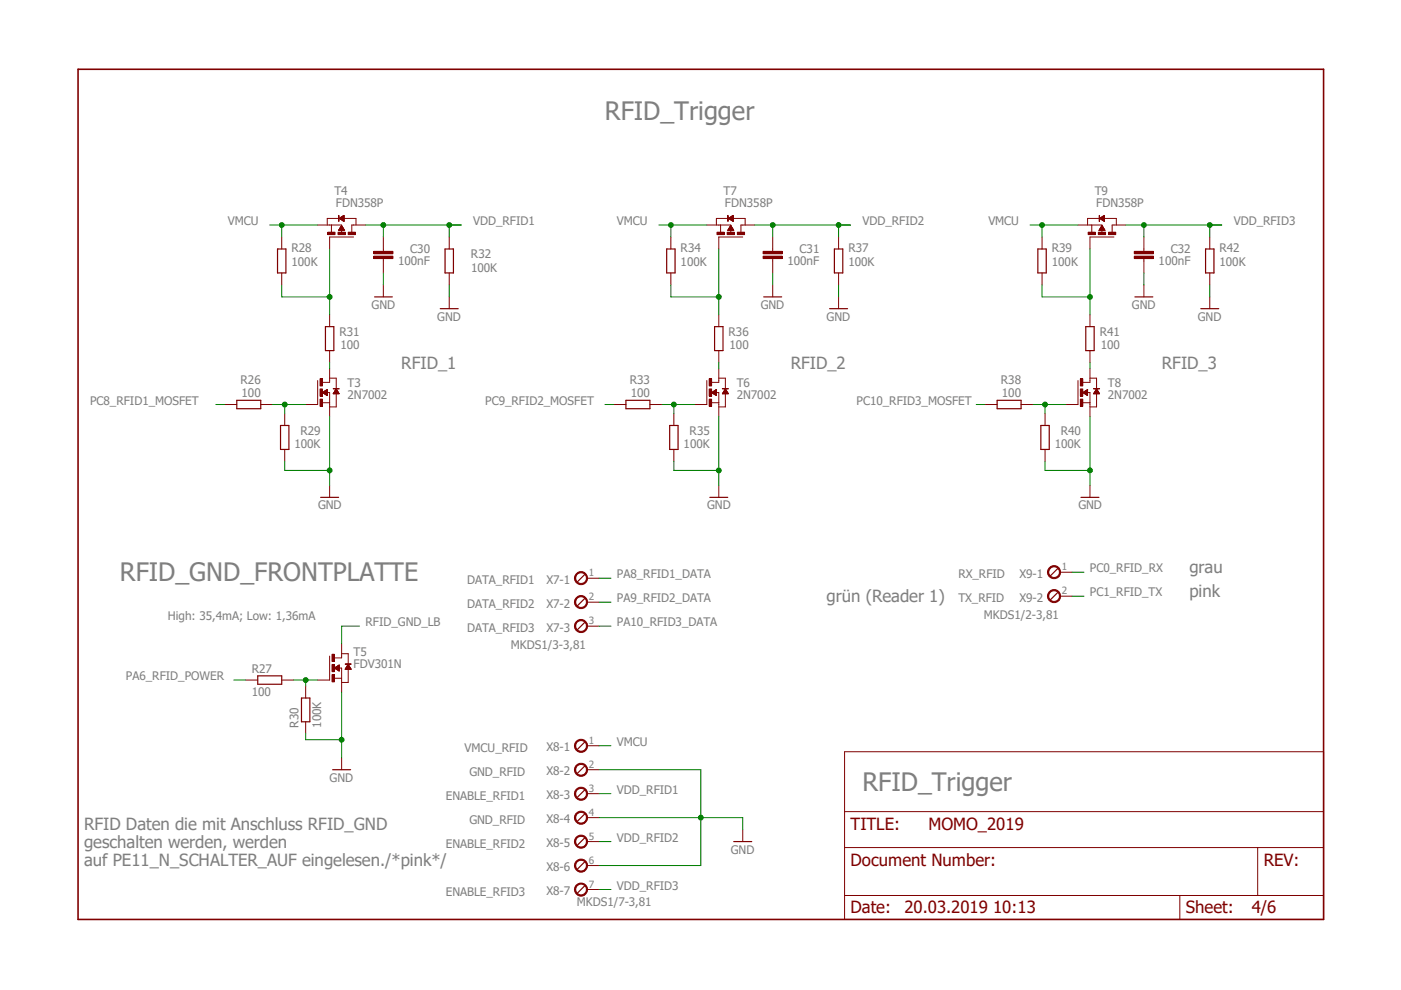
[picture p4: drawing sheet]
<svg xmlns="http://www.w3.org/2000/svg" width="297mm" height="210mm" viewBox="0 0 297 210" stroke-linecap="round" stroke-linejoin="round" font-family="sans-serif">
<path d="M16.5 14.7h264.1v180.2h-264.1z" fill="none" stroke="#7f0000" stroke-width=".34"/>
<path d="M81.3 52.8v.5M81.3 54.8v.5M179.1 159.4h101.5v35.5h-101.5zM179.1 179.7h101.5M179.1 172.1h101.5M266.7 179.7v10.2M179.1 189.9h101.5M250.1 189.9v5" fill="none" stroke="#7f0000" stroke-width=".21"/>
<path d="M79.2 54.3h4.1v.5h-4.1z" fill-rule="evenodd" fill="#7f0000"/>
<path d="M79.2 54.3h4.1v.5h-4.1z" fill="none" stroke="#7f0000" stroke-width=".21"/>
<path d="M79.2 53.3h4.1v.5h-4.1z" fill-rule="evenodd" fill="#7f0000"/>
<path d="M79.2 53.3h4.1v.5h-4.1zM81.3 50.2v2.6M81.3 55.3v2.6M69.9 66.7v2.6M69.9 74.3v2.6" fill="none" stroke="#7f0000" stroke-width=".21"/>
<path d="M69 69.3h1.8v5h-1.8z" fill="none" stroke="#7f0000" stroke-width=".25"/>
<path d="M73.8 49.2h1.5v.5h-1.5z" fill-rule="evenodd" fill="#7f0000"/>
<path d="M73.8 49.2h1.5v.5h-1.5z" fill="none" stroke="#7f0000" stroke-width=".21"/>
<path d="M71.7 49.2h1.5v.5h-1.5z" fill-rule="evenodd" fill="#7f0000"/>
<path d="M71.7 49.2h1.5v.5h-1.5z" fill="none" stroke="#7f0000" stroke-width=".21"/>
<path d="M69.5 49.2h1.5v.5h-1.5z" fill-rule="evenodd" fill="#7f0000"/>
<path d="M69.5 49.2h1.5v.5h-1.5z" fill="none" stroke="#7f0000" stroke-width=".21"/>
<path d="M71.8 45.7l.1 1.2z" fill-rule="evenodd" fill="#7f0000"/>
<g fill="none" stroke="#7f0000" stroke-width=".21">
<path d="M59.7 50.2v2.6M59.7 57.9v2.5M67.3 47.7h5.1v1.7M69.4 47.7v-1.4h6.1v1.4M70.3 47.7v1.5M71.8 45.7l.1 1.2zM71.8 48.8h1.2M71.9 48.6l1.1 .1M71.9 48.6h1M71.9 46.3l1-.6v1.2zM72 48.6h.9M72 46.3h.9"/>
<path d="M72 48.5h.9M72 48.4h.8M72 46.4h.9M72 46.2h.9M72.1 48.3h.6M72.1 46.1h.8M72.2 48.2h.4M72.2 46.5h.7M72.2 48.1h.4M72.2 46.1h.7M72.3 48.1h.3M72.3 48h.3"/>
<path d="M72.3 46.5h.6M72.3 46.1h.6M72.3 47.9h.2M72.3 46.6h.6M72.3 46h.6M72.4 47.9h.1M72.4 47.8h.1M72.4 47.8l.7 1.1h-1.3zM72.4 46h.5M72.5 46.7h.4M72.6 46.7h.3M72.6 45.8h.3"/>
<path d="M72.6 46.8h.3M72.7 45.8h.2M72.8 45.8h.1M72.8 46.9h.1M72.9 46.9h.1M75 50.2h-5.1v2.6M77.5 47.7h-2.9v1.5"/>
</g>
<path d="M58.8 52.8h1.8v5.1h-1.8z" fill="none" stroke="#7f0000" stroke-width=".25"/>
<path d="M67.9 80.3h.5v1.5h-.5z" fill-rule="evenodd" fill="#7f0000"/>
<path d="M67.9 80.3h.5v1.5h-.5z" fill="none" stroke="#7f0000" stroke-width=".21"/>
<path d="M67.9 82.5h.5v1.5h-.5z" fill-rule="evenodd" fill="#7f0000"/>
<path d="M67.9 82.5h.5v1.5h-.5z" fill="none" stroke="#7f0000" stroke-width=".21"/>
<path d="M67.9 84.6h.5v1.5h-.5z" fill-rule="evenodd" fill="#7f0000"/>
<path d="M67.9 84.6h.5v1.5h-.5z" fill="none" stroke="#7f0000" stroke-width=".21"/>
<path d="M70.7 82.4l1.2 .1z" fill-rule="evenodd" fill="#7f0000"/>
<g fill="none" stroke="#7f0000" stroke-width=".21">
<path d="M95.2 50.2v2.6M95.2 57.9v2.5M242.5 52.8v.5M242.5 54.8v.5M69.9 78.1v3h-1.5M81.3 60.4v2.5M95.2 62.9v2.5M47.7 85.8h2.5M55.3 85.8h2.5M60.4 87.7v2.5M60.4 95.3v2.5M67.3 80.7v5.1h-2.5"/>
<path d="M68.4 83.2h1.5v5.1M68.4 85.4h1.5M68.4 83.2l1-.6v1.3M68.4 83.2l1 .7M68.4 83.3h1M68.4 83.2h1M68.5 83.4h.9M68.6 83.1h.8M68.7 83.4h.7M68.7 83h.7M68.7 83.5h.7M68.8 83.5h.6"/>
<path d="M68.9 83.6h.5M68.9 82.9h.5M69 83.7h.4M69 82.8h.4M69.1 83.7h.3M69.1 82.8h.3M69.2 83.7h.2M69.2 83.8h.2M69.3 82.7h.1M69.3 83.9h.1M69.3 82.6h.1M69.9 80.2h1.4v2.3"/>
<path d="M70.7 82.4l1.2 .1zM70.7 83.4h1.2M70.7 83.4h1.1M70.8 83.2h1M70.8 83.3h1M70.8 83.2h.9M70.9 83.1h.7M70.9 83h.7M71 82.9h.5M71 82.8h.5M71.1 82.8h.4M71.2 82.7h.2"/>
<path d="M71.2 82.6h.2M71.2 82.6h.1M71.2 82.5h.1M71.3 83.5v2.8h-1.4M71.3 82.5l.6 1h-1.2zM69.9 102.9v2.6"/>
</g>
<path d="M94.4 52.8h1.7v5.1h-1.7zM79.4 62.9h3.8M93.3 65.4h3.9M50.2 84.9h5.1v1.8h-5.1zM59.5 90.2h1.8v5.1h-1.8zM68 105.5h3.8" fill="none" stroke="#7f0000" stroke-width=".25"/>
<path d="M240.5 54.3h4.1v.5h-4.1z" fill-rule="evenodd" fill="#7f0000"/>
<path d="M240.5 54.3h4.1v.5h-4.1z" fill="none" stroke="#7f0000" stroke-width=".21"/>
<path d="M240.5 53.3h4.1v.5h-4.1z" fill-rule="evenodd" fill="#7f0000"/>
<path d="M240.5 53.3h4.1v.5h-4.1zM242.5 50.2v2.6M242.5 55.3v2.6M231.1 66.7v2.6M231.1 74.3v2.6" fill="none" stroke="#7f0000" stroke-width=".21"/>
<path d="M230.2 69.3h1.8v5h-1.8z" fill="none" stroke="#7f0000" stroke-width=".25"/>
<path d="M235 49.2h1.6v.5h-1.6z" fill-rule="evenodd" fill="#7f0000"/>
<path d="M235 49.2h1.6v.5h-1.6z" fill="none" stroke="#7f0000" stroke-width=".21"/>
<path d="M232.9 49.2h1.5v.5h-1.5z" fill-rule="evenodd" fill="#7f0000"/>
<path d="M232.9 49.2h1.5v.5h-1.5z" fill="none" stroke="#7f0000" stroke-width=".21"/>
<path d="M230.7 49.2h1.5v.5h-1.5z" fill-rule="evenodd" fill="#7f0000"/>
<path d="M230.7 49.2h1.5v.5h-1.5z" fill="none" stroke="#7f0000" stroke-width=".21"/>
<path d="M233 45.7l.1 1.2z" fill-rule="evenodd" fill="#7f0000"/>
<g fill="none" stroke="#7f0000" stroke-width=".21">
<path d="M220.9 50.2v2.6M220.9 57.9v2.5M228.6 47.7h5v1.7M230.6 47.7v-1.4h6.1v1.4M231.5 47.7v1.5M233 45.7l.1 1.2zM233 48.8h1.3M233.1 48.8h1.1M233.1 48.7h1.1M233.1 46.3l1-.6v1.2zM233.2 48.6h.9M233.2 48.5h.9"/>
<path d="M233.2 46.3h.9M233.3 48.4h.8M233.3 46.4h.8M233.3 48.4h.7M233.3 46.2h.8M233.3 48.3h.7M233.3 48.3h.6M233.3 46.1h.8M233.4 48.3h.5M233.4 48.2h.5M233.4 46.5h.7M233.4 46.1h.7"/>
<path d="M233.5 48.1h.3M233.5 48h.3M233.5 46.5h.6M233.5 46.1h.6M233.6 47.9h.1M233.6 46.6h.5M233.6 46h.5M233.6 47.8l.7 1.1h-1.3zM233.6 47.8h.1M233.7 46h.4M233.7 46.7h.4M233.8 46.7h.3"/>
<path d="M233.8 45.8h.3M233.9 46.8h.2M233.9 45.8h.2M234 45.8h.1M234.1 46.9h.1M236.2 50.2h-5.1v2.6M238.7 47.7h-2.9v1.5"/>
</g>
<path d="M220 52.8h1.8v5.1h-1.8z" fill="none" stroke="#7f0000" stroke-width=".25"/>
<path d="M229.1 80.3h.5v1.5h-.5z" fill-rule="evenodd" fill="#7f0000"/>
<path d="M229.1 80.3h.5v1.5h-.5z" fill="none" stroke="#7f0000" stroke-width=".21"/>
<path d="M229.1 82.5h.5v1.5h-.5z" fill-rule="evenodd" fill="#7f0000"/>
<path d="M229.1 82.5h.5v1.5h-.5z" fill="none" stroke="#7f0000" stroke-width=".21"/>
<path d="M229.1 84.6h.5v1.5h-.5z" fill-rule="evenodd" fill="#7f0000"/>
<path d="M229.1 84.6h.5v1.5h-.5z" fill="none" stroke="#7f0000" stroke-width=".21"/>
<path d="M231.9 82.4l1.2 .1z" fill-rule="evenodd" fill="#7f0000"/>
<g fill="none" stroke="#7f0000" stroke-width=".21">
<path d="M163.8 52.8v.5M163.8 54.8v.5M256.5 50.2v2.6M256.5 57.9v2.5M231.1 78.1v3h-1.5M242.5 60.4v2.5M256.5 62.9v2.5M208.9 85.8h2.5M216.5 85.8h2.5M221.6 87.7v2.5M221.6 95.3v2.5M228.6 80.7v5.1h-2.6"/>
<path d="M229.6 85.4h1.5M229.6 83.2l1-.6v1.3zM229.6 83.2h1.5v5.1M229.7 83.3h.9M229.7 83.2h.9M229.7 83.4h.9M229.8 83.1h.8M229.9 83.4h.7M229.9 83h.7M230 83.5h.6M230 83h.6M230.1 83.5h.5"/>
<path d="M230.1 83.6h.5M230.2 82.9h.4M230.2 83.7h.4M230.2 82.8h.4M230.3 83.7h.3M230.3 82.8h.3M230.4 83.7h.2M230.5 83.8h.1M230.5 82.7h.1M230.5 83.9h.1M230.6 82.6h.1M231.1 80.2h1.4v2.3"/>
<path d="M231.9 82.4l1.2 .1zM231.9 83.4h1.2M232 83.3h1M232 83.2h1M232.1 83.2h.9M232.1 83.1h.8M232.2 83h.6M232.2 82.9h.5M232.3 82.8h.4M232.4 82.7h.2M232.4 82.6h.2M232.5 83.5v2.8h-1.4"/>
<path d="M232.5 82.5l.6 1h-1.2zM232.5 82.5h.1M231.1 102.9v2.6"/>
</g>
<path d="M255.6 52.8h1.8v5.1h-1.8zM240.6 62.9h3.8M254.6 65.4h3.8M211.4 84.9h5.1v1.8h-5.1zM220.7 90.2h1.8v5.1h-1.8zM229.2 105.5h3.8" fill="none" stroke="#7f0000" stroke-width=".25"/>
<path d="M161.8 54.3h4.1v.5h-4.1z" fill-rule="evenodd" fill="#7f0000"/>
<path d="M161.8 54.3h4.1v.5h-4.1z" fill="none" stroke="#7f0000" stroke-width=".21"/>
<path d="M161.8 53.3h4.1v.5h-4.1z" fill-rule="evenodd" fill="#7f0000"/>
<path d="M161.8 53.3h4.1v.5h-4.1zM163.8 50.2v2.6M163.8 55.3v2.6M152.4 66.7v2.6M152.4 74.3v2.6" fill="none" stroke="#7f0000" stroke-width=".21"/>
<path d="M151.5 69.3h1.8v5h-1.8z" fill="none" stroke="#7f0000" stroke-width=".25"/>
<path d="M156.3 49.2h1.6v.5h-1.6z" fill-rule="evenodd" fill="#7f0000"/>
<path d="M156.3 49.2h1.6v.5h-1.6z" fill="none" stroke="#7f0000" stroke-width=".21"/>
<path d="M154.2 49.2h1.5v.5h-1.5z" fill-rule="evenodd" fill="#7f0000"/>
<path d="M154.2 49.2h1.5v.5h-1.5z" fill="none" stroke="#7f0000" stroke-width=".21"/>
<path d="M152 49.2h1.5v.5h-1.5z" fill-rule="evenodd" fill="#7f0000"/>
<path d="M152 49.2h1.5v.5h-1.5z" fill="none" stroke="#7f0000" stroke-width=".21"/>
<path d="M154.3 45.7l.1 1.2z" fill-rule="evenodd" fill="#7f0000"/>
<g fill="none" stroke="#7f0000" stroke-width=".21">
<path d="M142.2 50.2v2.6M142.2 57.9v2.5M149.9 47.7h5v1.7M151.9 47.7v-1.4h6.1v1.4M152.8 47.7v1.5M154.3 45.7l.1 1.2zM154.3 48.8h1.2M154.4 48.7h1.1M154.4 48.6h1M154.4 46.3l1-.6v1.2zM154.5 48.6h.9M154.5 46.3h.9"/>
<path d="M154.5 48.5h.9M154.5 46.4h.9M154.6 48.4h.7M154.6 46.2h.8M154.6 48.3h.7M154.6 48.3h.6M154.6 46.1h.8M154.7 48.3h.5M154.7 48.2h.4M154.7 46.5h.7M154.7 48.1h.4M154.7 46.1h.7"/>
<path d="M154.8 48.1h.3M154.8 46.5h.6M154.8 48h.3M154.8 46.1h.6M154.9 47.9h.1M154.9 46.6h.5M154.9 46h.5M154.9 47.8l.7 1.1h-1.3zM154.9 47.8h.1M155 46h.4M155 46.7h.4M155.1 46.7h.3"/>
<path d="M155.1 45.8h.3M155.2 46.8h.2M155.2 45.8h.2M155.3 45.8h.1M155.4 46.9h.1M157.5 50.2h-5.1v2.6M160 47.7h-2.9v1.5"/>
</g>
<path d="M141.3 52.8h1.8v5.1h-1.8z" fill="none" stroke="#7f0000" stroke-width=".25"/>
<path d="M150.4 80.3h.5v1.5h-.5z" fill-rule="evenodd" fill="#7f0000"/>
<path d="M150.4 80.3h.5v1.5h-.5z" fill="none" stroke="#7f0000" stroke-width=".21"/>
<path d="M150.4 82.5h.5v1.5h-.5z" fill-rule="evenodd" fill="#7f0000"/>
<path d="M150.4 82.5h.5v1.5h-.5z" fill="none" stroke="#7f0000" stroke-width=".21"/>
<path d="M150.4 84.6h.5v1.5h-.5z" fill-rule="evenodd" fill="#7f0000"/>
<path d="M150.4 84.6h.5v1.5h-.5z" fill="none" stroke="#7f0000" stroke-width=".21"/>
<path d="M153.2 82.4l1.2 .1z" fill-rule="evenodd" fill="#7f0000"/>
<g fill="none" stroke="#7f0000" stroke-width=".21">
<path d="M177.8 50.2v2.6M177.8 57.9v2.5M152.4 78.1v3h-1.5M163.8 60.4v2.5M177.8 62.9v2.5M130.2 85.8h2.5M137.8 85.8h2.5M142.9 87.7v2.5M142.9 95.3v2.5M149.9 80.7v5.1h-2.6M150.9 83.2h1.5v5.1M150.9 85.4h1.5"/>
<path d="M150.9 83.2l1-.6v1.3M150.9 83.2l1 .7M151 83.3h.9M151 83.2h.9M151 83.4h.9M151.1 83.1h.8M151.2 83.4h.7M151.2 83h.7M151.3 83.5h.6M151.3 83h.6M151.4 83.6h.5M151.5 82.9h.4"/>
<path d="M151.5 83.7h.4M151.5 82.8h.4M151.6 83.7h.3M151.6 82.8h.3M151.7 83.7h.2M151.8 83.8h.1M151.8 82.7h.1M151.8 83.9h.1M151.8 82.6h.1M152.4 80.2h1.4v2.3M153.2 82.4l1.2 .1zM153.2 83.4h1.2"/>
<path d="M153.2 83.4h1.1M153.3 83.3h1M153.3 83.2h1M153.4 83.1h.8M153.5 83h.6M153.5 82.9h.6M153.5 82.9h.5M153.6 82.8h.4M153.6 82.7h.4M153.7 82.7h.2M153.7 82.6h.2M153.8 82.6h.1"/>
<path d="M153.8 82.5h.1M153.8 83.5v2.8h-1.4M153.8 82.5l.6 1h-1.2zM152.4 102.9v2.6M157.5 175.9v2.5"/>
</g>
<path d="M176.9 52.8h1.8v5.1h-1.8zM161.9 62.9h3.8M175.9 65.4h3.8M132.7 84.9h5.1v1.8h-5.1zM142 90.2h1.8v5.1h-1.8zM150.5 105.5h3.8M123.9 121.8l-1.5 1.6M155.6 178.4h3.8" fill="none" stroke="#7f0000" stroke-width=".25"/>
<path d="M122.1 121.7a1.39 1.39 0 0 1 2.3 .2 1.39 1.39 0 0 1-.8 2.1 1.39 1.39 0 0 1-1.8-1.4h.2a1.15 1.15 0 0 1 1.6-1.1 1.15 1.15 0 0 1 .4 1.8 1.15 1.15 0 0 1-1.9-.3l-.1-.4h-.2z" fill-rule="evenodd" fill="#7f0000"/>
<path d="M122.1 121.7a1.39 1.39 0 0 1 2.3 .2 1.39 1.39 0 0 1-.8 2.1 1.39 1.39 0 0 1-1.8-1.4h.2a1.15 1.15 0 0 1 1.6-1.1 1.15 1.15 0 0 1 .4 1.8 1.15 1.15 0 0 1-1.9-.3l-.1-.4h-.2zM124.5 122.6h2.5" fill="none" stroke="#7f0000" stroke-width=".21"/>
<path d="M123.9 126.9l-1.5 1.5" fill="none" stroke="#7f0000" stroke-width=".25"/>
<path d="M122.1 126.8a1.39 1.39 0 0 1 2.3 .2 1.39 1.39 0 0 1-.8 2 1.39 1.39 0 0 1-1.8-1.3h.2a1.15 1.15 0 0 1 1.6-1.1 1.15 1.15 0 0 1 .4 1.8 1.15 1.15 0 0 1-1.9-.3l-.1-.4h-.2z" fill-rule="evenodd" fill="#7f0000"/>
<path d="M122.1 126.8a1.39 1.39 0 0 1 2.3 .2 1.39 1.39 0 0 1-.8 2 1.39 1.39 0 0 1-1.8-1.3h.2a1.15 1.15 0 0 1 1.6-1.1 1.15 1.15 0 0 1 .4 1.8 1.15 1.15 0 0 1-1.9-.3l-.1-.4h-.2zM124.5 127.7h2.5" fill="none" stroke="#7f0000" stroke-width=".21"/>
<path d="M123.9 132l-1.5 1.5" fill="none" stroke="#7f0000" stroke-width=".25"/>
<path d="M122.1 131.9a1.39 1.39 0 0 1 2.3 .1 1.39 1.39 0 0 1-.8 2.1 1.39 1.39 0 0 1-1.8-1.3h.2a1.15 1.15 0 0 1 1.6-1.2 1.15 1.15 0 0 1 .4 1.9 1.15 1.15 0 0 1-1.9-.4l-.1-.3h-.2z" fill-rule="evenodd" fill="#7f0000"/>
<path d="M122.1 131.9a1.39 1.39 0 0 1 2.3 .1 1.39 1.39 0 0 1-.8 2.1 1.39 1.39 0 0 1-1.8-1.3h.2a1.15 1.15 0 0 1 1.6-1.2 1.15 1.15 0 0 1 .4 1.9 1.15 1.15 0 0 1-1.9-.4l-.1-.3h-.2zM124.5 132.8h2.5" fill="none" stroke="#7f0000" stroke-width=".21"/>
<path d="M224.2 125.6l-1.5 1.6" fill="none" stroke="#7f0000" stroke-width=".25"/>
<path d="M222.4 125.5a1.39 1.39 0 0 1 2.2 .2 1.39 1.39 0 0 1-.8 2.1 1.39 1.39 0 0 1-1.7-1.4h.2a1.15 1.15 0 0 1 1.6-1.1 1.15 1.15 0 0 1 .4 1.9 1.15 1.15 0 0 1-1.9-.4l-.1-.4h-.2z" fill-rule="evenodd" fill="#7f0000"/>
<path d="M222.4 125.5a1.39 1.39 0 0 1 2.2 .2 1.39 1.39 0 0 1-.8 2.1 1.39 1.39 0 0 1-1.7-1.4h.2a1.15 1.15 0 0 1 1.6-1.1 1.15 1.15 0 0 1 .4 1.9 1.15 1.15 0 0 1-1.9-.4l-.1-.4h-.2zM224.7 126.4h2.6" fill="none" stroke="#7f0000" stroke-width=".21"/>
<path d="M224.2 120.6l-1.5 1.5" fill="none" stroke="#7f0000" stroke-width=".25"/>
<path d="M222.4 120.4a1.39 1.39 0 0 1 2.2 .2 1.39 1.39 0 0 1-.8 2.1 1.39 1.39 0 0 1-1.7-1.4h.2a1.15 1.15 0 0 1 1.6-1.1 1.15 1.15 0 0 1 .4 1.9 1.15 1.15 0 0 1-1.9-.4l-.1-.4h-.2z" fill-rule="evenodd" fill="#7f0000"/>
<path d="M69.9 139.1v5.1M72.4 139.1v.4h-1.5M72.4 138.6h1.4v2.3M222.4 120.4a1.39 1.39 0 0 1 2.2 .2 1.39 1.39 0 0 1-.8 2.1 1.39 1.39 0 0 1-1.7-1.4h.2a1.15 1.15 0 0 1 1.6-1.1 1.15 1.15 0 0 1 .4 1.9 1.15 1.15 0 0 1-1.9-.4l-.1-.4h-.2zM224.7 121.3h2.6M70.9 143.8h1.5M71.9 141.6h.5v2.6M73.8 141.9v2.8h-1.4" fill="none" stroke="#7f0000" stroke-width=".21"/>
<path d="M70.4 138.7h.5v1.6h-.5z" fill-rule="evenodd" fill="#7f0000"/>
<path d="M70.4 138.7h.5v1.6h-.5z" fill="none" stroke="#7f0000" stroke-width=".21"/>
<path d="M70.4 140.9h.5v1.5h-.5z" fill-rule="evenodd" fill="#7f0000"/>
<path d="M70.4 140.9h.5v1.5h-.5z" fill="none" stroke="#7f0000" stroke-width=".21"/>
<path d="M70.4 143h.5v1.6h-.5z" fill-rule="evenodd" fill="#7f0000"/>
<path d="M70.4 143h.5v1.6h-.5z" fill="none" stroke="#7f0000" stroke-width=".21"/>
<path d="M73.2 140.8h1.3z" fill-rule="evenodd" fill="#7f0000"/>
<g fill="none" stroke="#7f0000" stroke-width=".21">
<path d="M72.4 136.6v2.5M52.1 144.2h2.5M59.7 144.2h2.6M64.8 145.5v2.5M64.8 153v2.6M67.3 144.2h2.6M70.9 141.6l1 .7M70.9 141.6h1M70.9 141.7h1M71 141.6h.9M71 141.7h.9M71.1 141.5h.8"/>
<path d="M71.1 141.8h.8M71.2 141.8h.7M71.2 141.4h.7M71.3 141.9h.6M71.4 141.9h.5M71.4 141.3h.5M71.5 142h.4M71.5 141.3h.4M71.5 141.2h.4M71.7 142.2h.2M71.7 141.1h.2M71.8 142.2h.1"/>
<path d="M71.8 141.1h.1M71.9 141h.1M71.9 141l-1 .6M71.9 141v1.3M72.4 144.2v2.5M73.2 140.8h1.3zM73.2 141.8h1.2M73.3 141.7h1M73.3 141.6h1M73.4 141.6h.8M73.4 141.5h.8M73.4 141.4h.8"/>
<path d="M73.5 141.3h.6M73.6 141.3h.4M73.6 141.2h.4M73.7 141.1h.3M73.7 141.1h.2M73.7 141h.2M73.8 140.9h.1M73.8 140.9l.7 1h-1.3zM72.4 160.7v2.5"/>
</g>
<path d="M54.6 143.3h5.1v1.8h-5.1zM63.9 148h1.8v5h-1.8zM123.9 157.4l-1.5 1.5M70.5 163.2h3.8" fill="none" stroke="#7f0000" stroke-width=".25"/>
<path d="M122.1 157.2a1.4 1.4 0 0 1 2.3 .2 1.4 1.4 0 0 1-.8 2.1 1.4 1.4 0 0 1-1.8-1.4h.2a1.15 1.15 0 0 1 1.6-1.1 1.15 1.15 0 0 1 .4 1.9 1.15 1.15 0 0 1-1.9-.4l-.1-.4h-.2z" fill-rule="evenodd" fill="#7f0000"/>
<path d="M122.1 157.2a1.4 1.4 0 0 1 2.3 .2 1.4 1.4 0 0 1-.8 2.1 1.4 1.4 0 0 1-1.8-1.4h.2a1.15 1.15 0 0 1 1.6-1.1 1.15 1.15 0 0 1 .4 1.9 1.15 1.15 0 0 1-1.9-.4l-.1-.4h-.2zM124.5 158.1h2.5" fill="none" stroke="#7f0000" stroke-width=".21"/>
<path d="M123.9 162.4l-1.5 1.6" fill="none" stroke="#7f0000" stroke-width=".25"/>
<path d="M122.1 162.3a1.4 1.4 0 0 1 2.3 .2 1.4 1.4 0 0 1-.8 2.1 1.4 1.4 0 0 1-1.8-1.4h.2a1.15 1.15 0 0 1 1.6-1.1 1.15 1.15 0 0 1 .4 1.9 1.15 1.15 0 0 1-1.9-.4l-.1-.4h-.2z" fill-rule="evenodd" fill="#7f0000"/>
<path d="M122.1 162.3a1.4 1.4 0 0 1 2.3 .2 1.4 1.4 0 0 1-.8 2.1 1.4 1.4 0 0 1-1.8-1.4h.2a1.15 1.15 0 0 1 1.6-1.1 1.15 1.15 0 0 1 .4 1.9 1.15 1.15 0 0 1-1.9-.4l-.1-.4h-.2zM124.5 163.2h2.5" fill="none" stroke="#7f0000" stroke-width=".21"/>
<path d="M123.9 167.5l-1.5 1.5" fill="none" stroke="#7f0000" stroke-width=".25"/>
<path d="M122.1 167.4a1.4 1.4 0 0 1 2.3 .1 1.4 1.4 0 0 1-.8 2.1 1.4 1.4 0 0 1-1.8-1.3h.2a1.15 1.15 0 0 1 1.6-1.1 1.15 1.15 0 0 1 .4 1.9 1.15 1.15 0 0 1-1.9-.4l-.1-.4h-.2z" fill-rule="evenodd" fill="#7f0000"/>
<path d="M122.1 167.4a1.4 1.4 0 0 1 2.3 .1 1.4 1.4 0 0 1-.8 2.1 1.4 1.4 0 0 1-1.8-1.3h.2a1.15 1.15 0 0 1 1.6-1.1 1.15 1.15 0 0 1 .4 1.9 1.15 1.15 0 0 1-1.9-.4l-.1-.4h-.2zM124.5 168.3h2.5" fill="none" stroke="#7f0000" stroke-width=".21"/>
<path d="M123.9 172.6l-1.5 1.5" fill="none" stroke="#7f0000" stroke-width=".25"/>
<path d="M122.1 172.5a1.4 1.4 0 0 1 2.3 .1 1.4 1.4 0 0 1-.8 2.1 1.4 1.4 0 0 1-1.8-1.3h.2a1.15 1.15 0 0 1 1.6-1.2 1.15 1.15 0 0 1 .4 1.9 1.15 1.15 0 0 1-1.9-.4l-.1-.3h-.2z" fill-rule="evenodd" fill="#7f0000"/>
<path d="M122.1 172.5a1.4 1.4 0 0 1 2.3 .1 1.4 1.4 0 0 1-.8 2.1 1.4 1.4 0 0 1-1.8-1.3h.2a1.15 1.15 0 0 1 1.6-1.2 1.15 1.15 0 0 1 .4 1.9 1.15 1.15 0 0 1-1.9-.4l-.1-.3h-.2zM124.5 173.4h2.5" fill="none" stroke="#7f0000" stroke-width=".21"/>
<path d="M123.9 177.7l-1.5 1.5" fill="none" stroke="#7f0000" stroke-width=".25"/>
<path d="M122.1 177.5a1.39 1.39 0 0 1 2.3 .2 1.39 1.39 0 0 1-.8 2.1 1.39 1.39 0 0 1-1.8-1.4h.2a1.15 1.15 0 0 1 1.6-1.1 1.15 1.15 0 0 1 .4 1.9 1.15 1.15 0 0 1-1.9-.4l-.1-.4h-.2z" fill-rule="evenodd" fill="#7f0000"/>
<path d="M122.1 177.5a1.39 1.39 0 0 1 2.3 .2 1.39 1.39 0 0 1-.8 2.1 1.39 1.39 0 0 1-1.8-1.4h.2a1.15 1.15 0 0 1 1.6-1.1 1.15 1.15 0 0 1 .4 1.9 1.15 1.15 0 0 1-1.9-.4l-.1-.4h-.2zM124.5 178.4h2.5" fill="none" stroke="#7f0000" stroke-width=".21"/>
<path d="M123.9 182.8l-1.5 1.5" fill="none" stroke="#7f0000" stroke-width=".25"/>
<path d="M122.1 182.6a1.39 1.39 0 0 1 2.3 .2 1.39 1.39 0 0 1-.8 2.1 1.39 1.39 0 0 1-1.8-1.4h.2a1.15 1.15 0 0 1 1.6-1.1 1.15 1.15 0 0 1 .4 1.9 1.15 1.15 0 0 1-1.9-.4l-.1-.4h-.2z" fill-rule="evenodd" fill="#7f0000"/>
<path d="M122.1 182.6a1.39 1.39 0 0 1 2.3 .2 1.39 1.39 0 0 1-.8 2.1 1.39 1.39 0 0 1-1.8-1.4h.2a1.15 1.15 0 0 1 1.6-1.1 1.15 1.15 0 0 1 .4 1.9 1.15 1.15 0 0 1-1.9-.4l-.1-.4h-.2zM124.5 183.5h2.5" fill="none" stroke="#7f0000" stroke-width=".21"/>
<path d="M123.9 187.8l-1.5 1.6" fill="none" stroke="#7f0000" stroke-width=".25"/>
<path d="M122.1 187.7a1.39 1.39 0 0 1 2.3 .2 1.39 1.39 0 0 1-.8 2.1 1.39 1.39 0 0 1-1.8-1.4h.2a1.15 1.15 0 0 1 1.6-1.1 1.15 1.15 0 0 1 .4 1.8 1.15 1.15 0 0 1-1.9-.3l-.1-.4h-.2z" fill-rule="evenodd" fill="#7f0000"/>
<path d="M122.1 187.7a1.39 1.39 0 0 1 2.3 .2 1.39 1.39 0 0 1-.8 2.1 1.39 1.39 0 0 1-1.8-1.4h.2a1.15 1.15 0 0 1 1.6-1.1 1.15 1.15 0 0 1 .4 1.8 1.15 1.15 0 0 1-1.9-.3l-.1-.4h-.2zM124.5 188.6h2.5" fill="none" stroke="#7f0000" stroke-width=".21"/>
<path d="M60.4 97.8v1.9h9.5M69.9 88.3v14.6" fill="none" stroke="#007f00" stroke-width=".21"/>
<circle cx="69.9" cy="99.7" r=".51" fill="#007f00"/>
<g fill="none" stroke="#007f00" stroke-width=".21">
<path d="M81.3 57.9v2.5M95.2 60.4v2.5M221.6 97.8v1.9h9.5M231.1 88.3v14.6"/>
<circle cx="69.9" cy="99.7" r=".51"/>
</g>
<circle cx="231.1" cy="99.7" r=".51" fill="#007f00"/>
<g fill="none" stroke="#007f00" stroke-width=".21">
<path d="M242.5 57.9v2.5M256.5 60.4v2.5M142.9 97.8v1.9h9.5M152.4 88.3v14.6"/>
<circle cx="231.1" cy="99.7" r=".51"/>
</g>
<circle cx="152.4" cy="99.7" r=".51" fill="#007f00"/>
<g fill="none" stroke="#007f00" stroke-width=".21">
<path d="M163.8 57.9v2.5M177.8 60.4v2.5M127 163.2h21.6v20.3h-21.6M127 173.4h21.6M157.5 173.4v2.5"/>
<circle cx="152.4" cy="99.7" r=".51"/>
</g>
<circle cx="148.6" cy="173.4" r=".51" fill="#007f00"/>
<g fill="none" stroke="#007f00" stroke-width=".21">
<path d="M64.8 155.6v1.2h7.6M72.4 146.7v14M148.6 173.4h8.9"/>
<circle cx="148.6" cy="173.4" r=".51"/>
</g>
<circle cx="72.4" cy="156.8" r=".51" fill="#007f00"/>
<g fill="none" stroke="#007f00" stroke-width=".21">
<path d="M57.2 47.7h10.1M59.7 47.7v2.5"/>
<circle cx="72.4" cy="156.8" r=".51"/>
</g>
<circle cx="59.7" cy="47.7" r=".51" fill="#007f00"/>
<g fill="none" stroke="#007f00" stroke-width=".21">
<path d="M218.4 47.7h10.2M220.9 47.7v2.5"/>
<circle cx="59.7" cy="47.7" r=".51"/>
</g>
<circle cx="220.9" cy="47.7" r=".51" fill="#007f00"/>
<g fill="none" stroke="#007f00" stroke-width=".21">
<path d="M139.7 47.7h10.2M142.2 47.7v2.5"/>
<circle cx="220.9" cy="47.7" r=".51"/>
</g>
<circle cx="142.2" cy="47.7" r=".51" fill="#007f00"/>
<g fill="none" stroke="#007f00" stroke-width=".21">
<path d="M69.9 52.8v13.9M59.7 60.4v2.5h10.2M127 158.1h2.5"/>
<circle cx="142.2" cy="47.7" r=".51"/>
</g>
<circle cx="69.9" cy="62.9" r=".51" fill="#007f00"/>
<g fill="none" stroke="#007f00" stroke-width=".21">
<path d="M69.9 76.9v1.2M57.8 85.8h7M60.4 85.8v1.9"/>
<circle cx="69.9" cy="62.9" r=".51"/>
</g>
<circle cx="60.4" cy="85.8" r=".51" fill="#007f00"/>
<g fill="none" stroke="#007f00" stroke-width=".21">
<path d="M231.1 52.8v13.9M220.9 60.4v2.5h10.2"/>
<circle cx="60.4" cy="85.8" r=".51"/>
</g>
<circle cx="231.1" cy="62.9" r=".51" fill="#007f00"/>
<g fill="none" stroke="#007f00" stroke-width=".21">
<path d="M231.1 76.9v1.2M219 85.8h7M221.6 85.8v1.9"/>
<circle cx="231.1" cy="62.9" r=".51"/>
</g>
<circle cx="221.6" cy="85.8" r=".51" fill="#007f00"/>
<g fill="none" stroke="#007f00" stroke-width=".21">
<path d="M152.4 52.8v13.9M142.2 60.4v2.5h10.2"/>
<circle cx="221.6" cy="85.8" r=".51"/>
</g>
<circle cx="152.4" cy="62.9" r=".51" fill="#007f00"/>
<g fill="none" stroke="#007f00" stroke-width=".21">
<path d="M152.4 76.9v1.2M140.3 85.8h7M142.9 85.8v1.9"/>
<circle cx="152.4" cy="62.9" r=".51"/>
</g>
<circle cx="142.9" cy="85.8" r=".51" fill="#007f00"/>
<g fill="none" stroke="#007f00" stroke-width=".21">
<path d="M77.5 47.7h20.3M81.3 47.7v2.5M45.8 85.8h1.9M127 122.6h2.5M127 127.7h2.5M127 132.8h2.5M227.3 121.3h2.5M227.3 126.4h2.5"/>
<circle cx="142.9" cy="85.8" r=".51"/>
</g>
<circle cx="81.3" cy="47.7" r=".51" fill="#007f00"/>
<g fill="none" stroke="#007f00" stroke-width=".21">
<path d="M95.2 47.7v2.5"/>
<circle cx="81.3" cy="47.7" r=".51"/>
</g>
<circle cx="95.2" cy="47.7" r=".51" fill="#007f00"/>
<g fill="none" stroke="#007f00" stroke-width=".21">
<path d="M160 47.7h20.3M163.8 47.7v2.5M127 168.3h2.5"/>
<circle cx="95.2" cy="47.7" r=".51"/>
</g>
<circle cx="163.8" cy="47.7" r=".51" fill="#007f00"/>
<g fill="none" stroke="#007f00" stroke-width=".21">
<path d="M177.8 47.7v2.5"/>
<circle cx="163.8" cy="47.7" r=".51"/>
</g>
<circle cx="177.8" cy="47.7" r=".51" fill="#007f00"/>
<g fill="none" stroke="#007f00" stroke-width=".21">
<path d="M238.7 47.7h20.3M242.5 47.7v2.5M127 178.4h2.5"/>
<circle cx="177.8" cy="47.7" r=".51"/>
</g>
<circle cx="242.5" cy="47.7" r=".51" fill="#007f00"/>
<g fill="none" stroke="#007f00" stroke-width=".21">
<path d="M256.5 47.7v2.5"/>
<circle cx="242.5" cy="47.7" r=".51"/>
</g>
<circle cx="256.5" cy="47.7" r=".51" fill="#007f00"/>
<g fill="none" stroke="#007f00" stroke-width=".21">
<path d="M128.3 85.8h1.9M207 85.8h1.9M76.2 132.8h-3.8v3.8M62.3 144.2h5M64.8 144.2v1.3M127 188.6h2.5"/>
<circle cx="256.5" cy="47.7" r=".51"/>
</g>
<circle cx="64.8" cy="144.2" r=".51" fill="#007f00"/>
<g fill="none" stroke="#007f00" stroke-width=".21">
<path d="M49.6 144.2h2.5"/>
<circle cx="64.8" cy="144.2" r=".51"/>
</g>
<g font-size="5.4" fill="#7f7f7f">
<text x="128.3" y="25.5">RFID_Trigger</text>
<text x="25.4" y="123.2">RFID_GND_FRONTPLATTE</text>
<text x="182.9" y="167.6">RFID_Trigger</text>
</g>
<g font-size="3.6" fill="#7f7f7f">
<text x="85.1" y="78.1">RFID_1</text>
<text x="167.6" y="78.1">RFID_2</text>
<text x="246.3" y="78.1">RFID_3</text>
<text x="252.2" y="121.6">grau</text>
<text x="175.3" y="127.7">grün (Reader 1)</text>
<text x="252.2" y="126.7">pink</text>
<text x="17.8" y="175.9">RFID Daten die mit Anschluss RFID_GND</text>
<text x="17.8" y="179.7">geschalten werden, werden</text>
<text x="17.8" y="183.5">auf PE11_N_SCHALTER_AUF eingelesen./*pink*/</text>
</g>
<g font-size="3.6" fill="#7f0000">
<text x="180.3" y="175.9">TITLE:</text>
<text x="196.8" y="175.9">MOMO_2019</text>
<text x="180.3" y="183.5">Document Number:</text>
<text x="267.9" y="183.5">REV:</text>
<text x="180.3" y="193.7">Date:</text>
<text x="191.8" y="193.7">20.03.2019 10:13</text>
<text x="251.4" y="193.7">Sheet:</text>
<text x="265.4" y="193.7">4/6</text>
</g>
<g font-size="2.5" fill="#7f7f7f">
<text x="70.9" y="41.4">T4</text>
<text x="153.4" y="41.4">T7</text>
<text x="232.1" y="41.4">T9</text>
<text x="48.3" y="47.7">VMCU</text>
<text x="71.2" y="43.9">FDN358P</text>
<text x="100.3" y="47.7">VDD_RFID1</text>
<text x="130.8" y="47.7">VMCU</text>
<text x="153.7" y="43.9">FDN358P</text>
<text x="182.9" y="47.7">VDD_RFID2</text>
<text x="209.5" y="47.7">VMCU</text>
<text x="232.4" y="43.9">FDN358P</text>
<text x="261.6" y="47.7">VDD_RFID3</text>
<text x="61.8" y="53.5">R28</text>
<text x="87" y="53.7">C30</text>
<text x="144.3" y="53.5">R34</text>
<text x="169.5" y="53.7">C31</text>
<text x="179.9" y="53.5">R37</text>
<text x="223" y="53.5">R39</text>
<text x="248.2" y="53.7">C32</text>
<text x="258.6" y="53.5">R42</text>
<text x="61.8" y="56.3">100K</text>
<text x="84.4" y="56.2">100nF</text>
<text x="99.9" y="54.8">R32</text>
<text x="99.9" y="57.6">100K</text>
<text x="144.3" y="56.3">100K</text>
<text x="167" y="56.2">100nF</text>
<text x="179.9" y="56.3">100K</text>
<text x="223" y="56.3">100K</text>
<text x="245.7" y="56.2">100nF</text>
<text x="258.6" y="56.3">100K</text>
<text x="78.8" y="65.5">GND</text>
<text x="161.3" y="65.5">GND</text>
<text x="240" y="65.5">GND</text>
<text x="72" y="71.3">R31</text>
<text x="92.7" y="68">GND</text>
<text x="154.5" y="71.3">R36</text>
<text x="175.3" y="68">GND</text>
<text x="233.2" y="71.3">R41</text>
<text x="254" y="68">GND</text>
<text x="72.2" y="74.1">100</text>
<text x="154.7" y="74.1">100</text>
<text x="233.4" y="74.1">100</text>
<text x="51" y="81.4">R26</text>
<text x="73.7" y="82">T3</text>
<text x="133.5" y="81.4">R33</text>
<text x="156.2" y="82">T6</text>
<text x="212.2" y="81.4">R38</text>
<text x="234.9" y="82">T8</text>
<text x="19.1" y="85.8">PC8_RFID1_MOSFET</text>
<text x="51.2" y="84.2">100</text>
<text x="73.7" y="84.5">2N7002</text>
<text x="102.9" y="85.8">PC9_RFID2_MOSFET</text>
<text x="133.7" y="84.2">100</text>
<text x="156.2" y="84.5">2N7002</text>
<text x="181.6" y="85.8">PC10_RFID3_MOSFET</text>
<text x="212.4" y="84.2">100</text>
<text x="234.9" y="84.5">2N7002</text>
<text x="62.4" y="95">100K</text>
<text x="63.7" y="92.2">R29</text>
<text x="144.9" y="95">100K</text>
<text x="146.2" y="92.2">R35</text>
<text x="223.6" y="95">100K</text>
<text x="224.9" y="92.2">R40</text>
<text x="67.4" y="108">GND</text>
<text x="149.9" y="108">GND</text>
<text x="228.6" y="108">GND</text>
<text x="99.1" y="123.9">DATA_RFID1</text>
<text x="115.9" y="123.7">X7-1</text>
<text x="130.8" y="122.6">PA8_RFID1_DATA</text>
<text x="203.2" y="122.6">RX_RFID</text>
<text x="216.2" y="122.5">X9-1</text>
<text x="231.1" y="121.3">PC0_RFID_RX</text>
<text x="35.6" y="131.5">High: 35,4mA; Low: 1,36mA</text>
<text x="99.1" y="128.9">DATA_RFID2</text>
<text x="115.9" y="128.8">X7-2</text>
<text x="130.8" y="127.7">PA9_RFID2_DATA</text>
<text x="203.2" y="127.7">TX_RFID</text>
<text x="208.6" y="131.2">MKDS1/2-3,81</text>
<text x="216.2" y="127.6">X9-2</text>
<text x="231.1" y="126.4">PC1_RFID_TX</text>
<text x="77.5" y="132.8">RFID_GND_LB</text>
<text x="99.1" y="134">DATA_RFID3</text>
<text x="108.3" y="137.6">MKDS1/3-3,81</text>
<text x="115.9" y="133.9">X7-3</text>
<text x="130.8" y="132.8">PA10_RFID3_DATA</text>
<text x="53.4" y="142.7">R27</text>
<text x="75" y="139.1">T5</text>
<text x="75" y="141.6">FDV301N</text>
<text x="26.7" y="144.2">PA6_RFID_POWER</text>
<text x="53.4" y="147.5">100</text>
<text x="63.3" y="154.3" transform="rotate(-90 63.3 154.3)">R30</text>
<text x="68.1" y="154.3" transform="rotate(-90 68.1 154.3)">100K</text>
<text x="98.5" y="159.4">VMCU_RFID</text>
<text x="115.9" y="159.3">X8-1</text>
<text x="130.8" y="158.1">VMCU</text>
<text x="69.9" y="165.7">GND</text>
<text x="99.5" y="164.5">GND_RFID</text>
<text x="115.9" y="164.3">X8-2</text>
<text x="94.5" y="169.5">ENABLE_RFID1</text>
<text x="115.9" y="169.4">X8-3</text>
<text x="130.8" y="168.3">VDD_RFID1</text>
<text x="94.5" y="179.7">ENABLE_RFID2</text>
<text x="99.5" y="174.6">GND_RFID</text>
<text x="115.9" y="174.5">X8-4</text>
<text x="115.9" y="179.6">X8-5</text>
<text x="130.8" y="178.4">VDD_RFID2</text>
<text x="115.9" y="184.7">X8-6</text>
<text x="154.9" y="181">GND</text>
<text x="94.5" y="189.9">ENABLE_RFID3</text>
<text x="115.9" y="189.7">X8-7</text>
<text x="130.8" y="188.6">VDD_RFID3</text>
<text x="122.3" y="192.2">MKDS1/7-3,81</text>
</g>
<g font-size="2.1" fill="#7f7f7f">
<text x="124.8" y="122.2">1</text>
<text x="225.1" y="120.9">1</text>
<text x="124.8" y="127.3">2</text>
<text x="225.1" y="126">2</text>
<text x="124.8" y="132.4">3</text>
<text x="124.8" y="157.8">1</text>
<text x="124.8" y="162.9">2</text>
<text x="124.8" y="167.9">3</text>
<text x="124.8" y="173">4</text>
<text x="124.8" y="178.1">5</text>
<text x="124.8" y="183.2">6</text>
<text x="124.8" y="188.3">7</text>
</g>
</svg>
